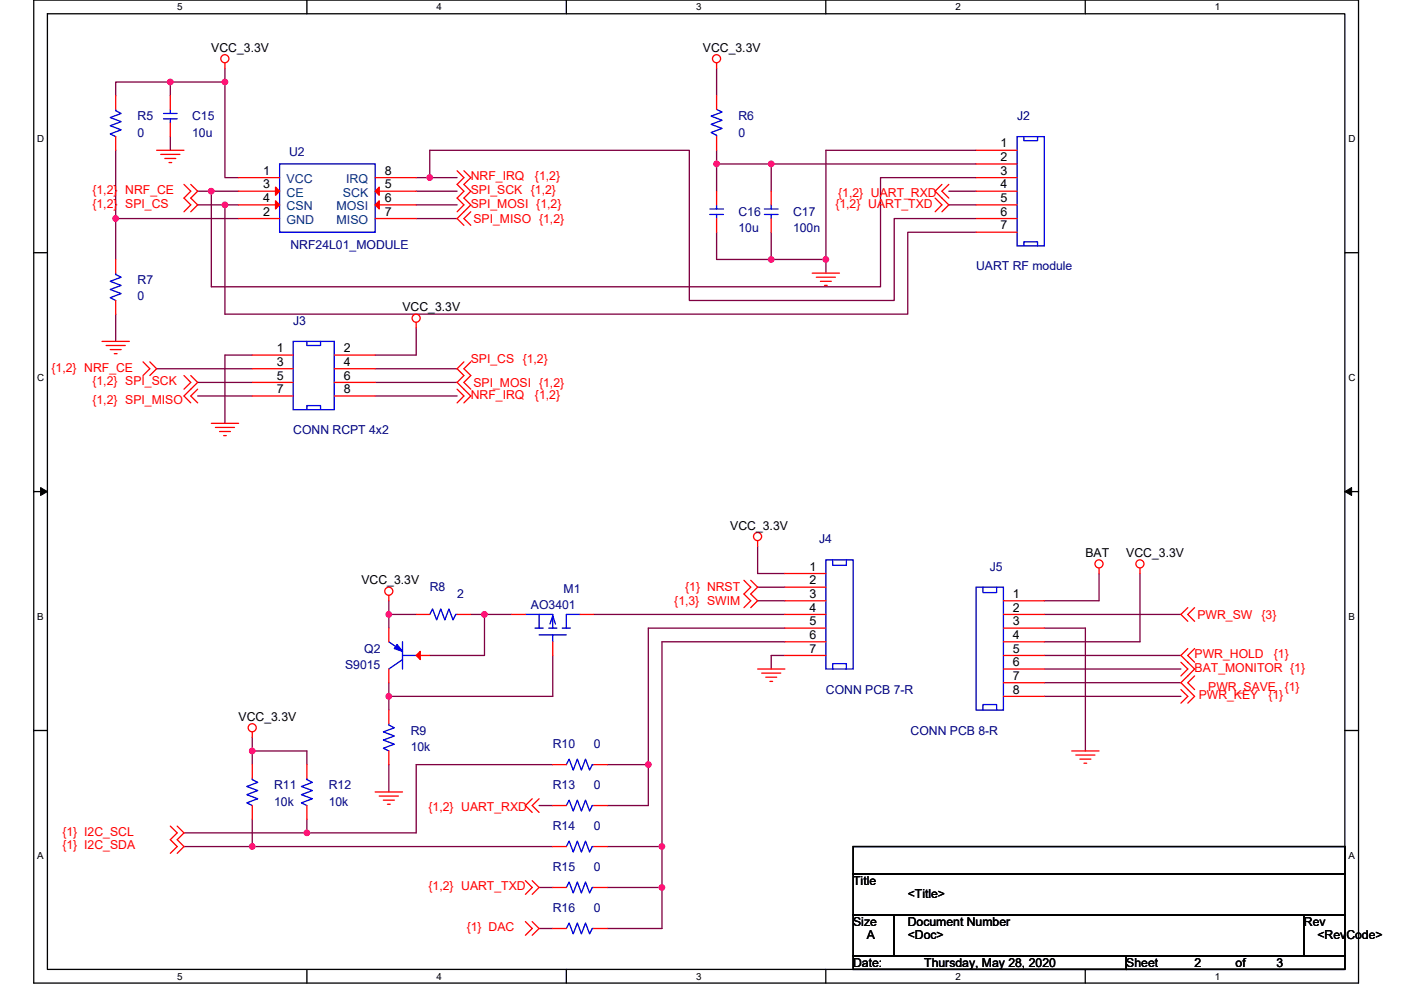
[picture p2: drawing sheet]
<svg xmlns="http://www.w3.org/2000/svg" width="297mm" height="210mm" viewBox="0 0 297 210" stroke-linecap="round" stroke-linejoin="round" font-family="sans-serif">
<path d="M7.2 0h280.8v208.5h-280.8zM10.1 2.9h275v202.7h-275z" fill="none" stroke="#000" stroke-width=".28"/>
<g fill="#fff">
<path d="M37.5 .3h1.2v2.3h-1.2z"/>
<path d="M37.5 205.9h1.2v2.3h-1.2z"/>
</g>
<path d="M65.1 0v2.9M65.1 205.6v2.9" fill="none" stroke="#000" stroke-width=".28"/>
<g fill="#fff">
<path d="M92.6 .3h1.1v2.3h-1.1z"/>
<path d="M92.6 205.9h1.1v2.3h-1.1z"/>
</g>
<path d="M120.1 0v2.9M120.1 205.6v2.9" fill="none" stroke="#000" stroke-width=".28"/>
<g fill="#fff">
<path d="M147.6 .3h1.1v2.3h-1.1z"/>
<path d="M147.6 205.9h1.1v2.3h-1.1z"/>
</g>
<path d="M175.1 0v2.9M175.1 205.6v2.9" fill="none" stroke="#000" stroke-width=".28"/>
<g fill="#fff">
<path d="M202.6 .3h1.1v2.3h-1.1z"/>
<path d="M202.6 205.9h1.1v2.3h-1.1z"/>
</g>
<path d="M230.1 0v2.9M230.1 205.6v2.9" fill="none" stroke="#000" stroke-width=".28"/>
<g fill="#fff">
<path d="M257.6 .3h1.2v2.3h-1.2z"/>
<path d="M257.6 205.9h1.2v2.3h-1.2z"/>
<path d="M7.9 28.3h1.5v2.3h-1.5z"/>
<path d="M285.9 28.3h1.5v2.3h-1.5z"/>
<path d="M7.9 78.9h1.5v2.3h-1.5z"/>
<path d="M285.9 78.9h1.5v2.3h-1.5z"/>
</g>
<path d="M7.2 53.6h2.9M285.1 53.6h2.9" fill="none" stroke="#000" stroke-width=".28"/>
<g fill="#fff">
<path d="M7.9 129.6h1.4v2.3h-1.4z"/>
<path d="M285.9 129.6h1.3v2.3h-1.3z"/>
</g>
<path d="M7.2 104.3h2.9M285.1 104.3h2.9" fill="none" stroke="#000" stroke-width=".28"/>
<path d="M8.6 103.4l1.5 .9-1.5 .8zM285.1 104.3l1.5-.9v1.7z" fill="#000" stroke="#000" stroke-width=".21"/>
<g fill="#fff">
<path d="M7.9 180.3h1.4v2.3h-1.4z"/>
<path d="M285.9 180.3h1.4v2.3h-1.4z"/>
</g>
<path d="M7.2 154.9h2.9M285.1 154.9h2.9M180.9 179.6h104.2v5.7h-104.2zM180.9 185.3h104.2v8.7h-104.2zM180.9 194h8.7v8.7h-8.7zM189.6 194h86.9v8.7h-86.9zM276.5 194h8.6v8.7h-8.6zM180.9 202.7h57.9v2.9h-57.9zM238.8 202.7h46.3v2.9h-46.3z" fill="none" stroke="#000" stroke-width=".28"/>
<g fill="none" stroke="#800040" stroke-width=".28">
<path d="M36.1 17.4h-11.6v2.9M36.1 17.4v2.9M36.1 17.4h11.6v20.3h2.9M47.7 14.5v2.9M151.9 14.5v5.8M24.5 31.9v14.5h26.1M36.1 29v2.9M88.2 37.7h2.9M91.1 37.7v-5.8h55.1v31.8h43.4v-17.3h17.3M91.1 37.7h5.8M151.9 34.8h11.6M151.9 31.9v8.7"/>
<path d="M163.5 34.8h43.4M163.5 34.8v5.8M206.9 31.9h-31.8v23.1M206.9 37.7h-20.2v23.1h-141.9v-20.2M24.5 46.4v8.6M41.9 40.6h2.9M41.9 43.5h5.8M44.8 40.6h5.8M47.7 43.5v23.1h144.8v-17.3h14.4M47.7 43.5h2.9M88.2 40.6h8.7M88.2 43.5h8.7"/>
<path d="M88.2 46.4h8.7M151.9 49.3v5.7h11.6M163.5 55h11.6M163.5 49.3v5.7M175.1 55v2.9M201.2 40.6h5.7M201.2 43.5h5.7M24.5 66.6v5.8M33.2 78.2h20.3M53.5 75.3h-5.8v14.5M79.5 78.2h17.4M88.2 69.5v5.8h-8.7"/>
<path d="M41.9 81.1h11.6M41.9 84h11.6M79.5 81.1h17.4M79.5 84h17.4M160.6 115.8v5.8h5.8M82.4 130.3v2.9M82.4 127.4v2.9M82.4 130.3h5.8M99.8 130.3h2.9M102.7 130.3v8.7h-11.6M102.7 130.3h5.8M117.2 139v8.7h-34.8"/>
<path d="M125.9 130.3h40.5M160.6 124.5h5.8M160.6 127.4h5.8M166.4 133.2h-28.9v29M166.4 139h-2.9v2.9M166.4 136.1h-26v43.5M221.4 130.3h29M221.4 139h29M221.4 133.2h8.7v26.1M233 121.6v5.8h-11.6M241.7 121.6v14.5h-20.3M53.5 156.4v2.9"/>
<path d="M53.5 159.3v2.9M53.5 159.3h11.6v2.9M82.4 144.8v2.9M82.4 147.7v2.9M221.4 141.9h29M221.4 144.8h29M221.4 147.7h29M39 179.6h14.5M39 176.7h26.1M53.5 179.6h63.7M53.5 173.8v5.8M65.1 173.8v2.9"/>
<path d="M82.4 162.2v5.8M114.3 170.9h2.9M117.2 162.2h-29v14.5h-23.1M128.8 162.2h8.7M128.8 179.6h11.6M137.5 162.2v8.7h-8.7M140.4 179.6v8.6M114.3 188.2h2.9M114.3 196.9h2.9M128.8 188.2h11.6M140.4 188.2v8.7h-11.6"/>
</g>
<g fill="#f0f" stroke="#f0f" stroke-width=".28">
<circle cx="151.9" cy="34.8" r=".57"/>
<circle cx="163.5" cy="55" r=".57"/>
<circle cx="175.1" cy="55" r=".57"/>
<circle cx="163.5" cy="34.8" r=".57"/>
<circle cx="82.4" cy="130.3" r=".57"/>
<circle cx="102.7" cy="130.3" r=".57"/>
<circle cx="82.4" cy="147.7" r=".57"/>
<circle cx="137.5" cy="162.2" r=".57"/>
<circle cx="140.3" cy="179.5" r=".57"/>
<circle cx="140.3" cy="188.2" r=".57"/>
<circle cx="53.5" cy="159.3" r=".57"/>
<circle cx="65.1" cy="176.6" r=".57"/>
<circle cx="53.5" cy="179.5" r=".57"/>
<circle cx="47.7" cy="17.4" r=".57"/>
<circle cx="36.1" cy="17.4" r=".57"/>
<circle cx="24.5" cy="46.3" r=".57"/>
<circle cx="44.8" cy="40.6" r=".57"/>
<circle cx="91.1" cy="37.7" r=".57"/>
<circle cx="47.7" cy="43.5" r=".57"/>
</g>
<g fill="none" stroke="#f00" stroke-width=".28">
<path d="M47.7 13.3v1.2M151.9 13.3v1.2M24.5 29v2.9M24.5 20.3v2.9M33.2 31.9h5.8M34.1 32.7h4M34.9 33.6h2.4M35.8 34.5h.6M36.1 26.1v2.9M36.1 20.3v2.9M39 39.1l1.4 1.5-1.4 1.4 1.4 1.5-1.4 1.4M40.4 39.1l1.5 1.5-1.5 1.4 1.5 1.5-1.5 1.4"/>
<path d="M50.6 37.7h8.7M79.5 37.7h8.7M96.9 36.2l1.5 1.5-1.5 1.4 1.5 1.5-1.5 1.4 1.5 1.5-1.5 1.4M98.4 36.2l1.4 1.5-1.4 1.4 1.4 1.5-1.4 1.4 1.4 1.5-2.9 2.9 1.5 1.4M151.9 20.3v2.9M151.9 29v2.9M199.7 39.1l-1.4 1.5 2.9 2.9-1.5 1.4M201.2 39.1l-1.5 1.5 1.5 1.4M206.9 31.9h8.7M206.9 34.8h8.7M206.9 37.7h8.7M24.5 55v2.9"/>
<path d="M50.6 46.4h8.7M50.6 40.6h8.7M50.6 43.5h8.7M79.5 40.6h8.7M79.5 43.5h8.7M79.5 46.4h8.7M99.8 44.9l-1.4 1.5 1.4 1.4M151.9 46.4v2.9M151.9 40.6v2.9M163.5 46.4v2.9M163.5 40.6v2.9M172.2 57.9h5.8"/>
<path d="M173.1 58.8h4M173.9 59.7h2.4M198.3 42l1.4 1.5-1.4 1.4M206.9 40.6h8.7M206.9 43.5h8.7M206.9 46.4h8.7M206.9 49.3h8.7M21.6 72.4h5.8M22.5 73.3h4.1M23.4 74.1h2.3M24.2 75h.6M24.5 63.7v2.9"/>
<path d="M30.3 76.8l1.5 1.4-1.5 1.5M31.8 76.8l1.4 1.4-1.4 1.5M39 79.7l1.4 1.4-1.4 1.4M40.4 79.7l1.5 1.4-2.9 2.9 1.4 1.4M53.5 75.3h8.7M53.5 78.2h8.7M70.9 75.3h8.6M70.9 78.2h8.6M88.2 68.4v1.1M98.4 76.8l-1.5 1.4 1.5 1.5-1.5 1.4 2.9 2.9-1.4 1.4M99.8 76.8l-1.4 1.4 1.4 1.5-1.4 1.4 1.4 1.4M174.8 60.5h.6"/>
<path d="M41.9 82.6l-1.5 1.4 1.5 1.4M44.8 89.8h5.8M45.7 90.7h4M46.5 91.5h2.3M47.4 92.4h.6M53.5 81.1h8.7M53.5 84h8.7M70.9 81.1h8.6M70.9 84h8.6M96.9 82.6l1.5 1.4-1.5 1.4M160.6 114.7v1.1M82.4 133.2v2.9"/>
<path d="M82.4 126.3v1.1M88.2 130.3h2.9M88.2 139h2.9M96.9 130.3h2.9M108.5 130.3h2.9M117.2 136.1v2.9M123 130.3h2.9M157.7 123.1l1.5 1.4-1.5 1.5 1.5 1.4-1.5 1.5M159.2 123.1l1.4 1.4-1.4 1.5 1.4 1.4-1.4 1.5M166.4 121.6h8.7M166.4 124.5h8.7M166.4 127.4h8.7"/>
<path d="M166.4 130.3h8.7M166.4 133.2h8.7M166.4 136.1h8.7M166.4 139h8.7M212.7 127.4h8.7M212.7 130.3h8.7M212.7 133.2h8.7M212.7 136.1h8.7M212.7 139h8.7M233 120.5v1.1M241.7 120.5v1.1M251.8 128.9l-1.4 1.4 1.4 1.5"/>
<path d="M251.8 137.6l-1.4 1.4 2.9 2.9-2.9 2.9 2.9 2.9-1.5 1.4M253.3 128.9l-1.5 1.4 1.5 1.5M253.3 137.6l-1.5 1.4 1.5 1.5M53.5 155.2v1.2M82.4 159.3v2.9M82.4 150.6v2.9M82.4 141.9v2.9M160.6 141.9h5.8M161.5 142.8h4M162.4 143.6h2.3M163.2 144.5h.6M212.7 141.9h8.7"/>
<path d="M212.7 144.8h8.7M212.7 147.7h8.7M227.2 159.3h5.8M250.4 140.5l1.4 1.4-1.4 1.5M250.4 146.3l1.4 1.4-1.4 1.4M253.3 143.4l-1.5 1.4 1.5 1.5M36.1 175.2l1.5 1.5-1.5 1.4 1.5 1.5-1.5 1.4M37.6 175.2l1.4 1.5-1.4 1.4 1.4 1.5-1.4 1.4M53.5 170.9v2.9M53.5 162.2v2.9M65.1 170.9v2.9M65.1 162.2v2.9"/>
<path d="M79.5 168h5.8M80.4 168.8h4.1M81.3 169.7h2.3M82.1 170.6h.6M112.8 169.4l-1.4 1.5 1.4 1.4M114.3 169.4l-1.5 1.5 1.5 1.4M117.2 170.9h2.9M117.2 179.6h2.9M117.2 162.2h2.9M125.9 170.9h2.9M125.9 179.6h2.9M125.9 162.2h2.9"/>
<path d="M228.1 160.1h4.1M229 161h2.3M229.8 161.9h.6M111.4 186.8l1.4 1.4-1.4 1.5M111.4 195.5l1.4 1.4-1.4 1.5M112.8 186.8l1.5 1.4-1.5 1.5M112.8 195.5l1.5 1.4-1.5 1.5M117.2 196.9h2.9M117.2 188.2h2.9M125.9 196.9h2.9M125.9 188.2h2.9"/>
<circle cx="47.7" cy="12.5" r=".86"/>
<circle cx="151.9" cy="12.5" r=".86"/>
<circle cx="88.2" cy="67.5" r=".86"/>
<circle cx="160.6" cy="113.8" r=".86"/>
<circle cx="233" cy="119.6" r=".86"/>
<circle cx="241.7" cy="119.6" r=".86"/>
<circle cx="82.4" cy="125.4" r=".86"/>
<circle cx="53.5" cy="154.4" r=".86"/>
</g>
<g fill="none" stroke="#00f" stroke-width=".28">
<path d="M24.5 23.2v.3l1.2 .6-2.3 .8 2.3 .9-2.3 .9 2.3 .8-2.3 .9 1.1 .6M34.7 25.2h2.9M34.7 24.1h2.9M36.1 23.2v.9M36.1 25.2v.9M59.3 34.8h20.2v14.5h-20.2zM151.9 23.2l1.2 .6-2.3 .8 2.3 .9-2.3 .9 2.3 .8-2.3 .9 1.1 .6v.3M215.6 29h5.8v23.2h-5.8zM217.1 29v.8h2.9v-.8M24.5 57.9v.3l1.2 .6-2.3 .9 2.3 .8-2.3 .9 2.3 .9-2.3 .8 1.1 .6M150.5 45.5h2.9M150.5 44.3h2.9"/>
<path d="M151.9 43.5v.8M151.9 45.5v.9M162.1 45.5h2.9M162.1 44.3h2.9M163.5 43.5v.8M163.5 45.5v.9M217.1 52.2v-.9h2.9v.9M62.2 72.4h8.7v14.5h-8.7zM65.1 72.4v.9h2.9v-.9M65.1 86.9v-.9h2.9v.9M175.1 118.7h5.8v23.2h-5.8zM176.5 118.7v1.2h2.9v-1.2"/>
<path d="M82.4 136.1l2.9 2.1M85.3 139.9l-2.9 2M85.3 136.1v5.8M85.3 139h2.9M91.1 130.3l.6-1.1 .9 2.3 .8-2.3 .9 2.3 .9-2.3 .9 2.3 .5-1.2h.3M111.4 130.3h2.9M113.4 133.2h1.8M114.3 130.3v2.9M114.3 130.3h2.9v2.9M114.3 134.7h5.8M116.3 133.2h1.8M116.6 132.4l.6-1.8 .6 1.8"/>
<path d="M117.2 134.7v1.4M119.2 133.2h1.7M123 130.3h-2.9v2.9M206.9 124.5h5.8v26.1h-5.8zM208.4 124.5v1.2h2.9v-1.2M82.4 153.5v.3l1.2 .6-2.3 .8 2.3 .9-2.3 .9 2.3 .8-2.3 .9 1.1 .6M176.5 141.9v-1.1h2.9v1.1M208.4 150.6v-1.2h2.9v1.2M53.5 165.1v.3l1.1 .5-2.3 .9 2.3 .9-2.3 .9 2.3 .8-2.3 .9 1.2 .6M65.1 165.1v.3l1.1 .5-2.3 .9 2.3 .9-2.3 .9 2.3 .8-2.3 .9 1.2 .6M120.1 170.9l.6-1.2 .8 2.3 .9-2.3 .9 2.3 .8-2.3 .9 2.3 .6-1.1h.3M120.1 179.6l.6-1.2 .8 2.3 .9-2.3 .9 2.3 .8-2.3 .9 2.3 .6-1.1h.3"/>
<path d="M120.1 162.2l.6-1.2 .8 2.3 .9-2.3 .9 2.3 .8-2.3 .9 2.3 .6-1.1h.3M120.1 196.9l.6-1.1 .8 2.3 .9-2.3 .9 2.3 .8-2.3 .9 2.3 .6-1.2h.3M120.1 188.2l.6-1.1 .8 2.3 .9-2.3 .9 2.3 .8-2.3 .9 2.3 .6-1.2h.3"/>
</g>
<path d="M84.2 136.7l1.1 1.5-1.7-.6z" fill-rule="evenodd" fill="#00f" stroke="#00f" stroke-width=".28"/>
<g fill="#f00" stroke="#f00" stroke-width=".28">
<path d="M89.1 138.2v1.7l-.9-.9z"/>
<path d="M58.4 39.7l.9 .9-.9 .8z"/>
<path d="M58.4 42.6l.9 .9-.9 .8z"/>
<path d="M80.4 39.7v1.7l-.9-.8z"/>
<path d="M80.4 42.6v1.7l-.9-.8z"/>
</g>
<g font-size="2.6">
<text x="44.8" y="11">VCC_3.3V</text>
<text x="149" y="11">VCC_3.3V</text>
<text x="212.2" y="31.3">1</text>
<text x="212.2" y="34.2">2</text>
<text x="55.8" y="37.1">1</text>
<text x="55.8" y="40">3</text>
<text x="81.6" y="40">5</text>
<text x="81.6" y="37.1">8</text>
<text x="212.2" y="37.1">3</text>
<text x="212.2" y="40">4</text>
<text x="55.8" y="45.8">2</text>
<text x="55.8" y="42.9">4</text>
<text x="81.6" y="42.9">6</text>
<text x="81.6" y="45.8">7</text>
<text x="212.2" y="42.9">5</text>
<text x="212.2" y="45.8">6</text>
<text x="212.2" y="48.7">7</text>
<text x="85.3" y="66.1">VCC_3.3V</text>
<text x="58.7" y="74.7">1</text>
<text x="58.7" y="77.6">3</text>
<text x="72.9" y="74.7">2</text>
<text x="72.9" y="77.6">4</text>
<text x="58.7" y="80.5">5</text>
<text x="58.7" y="83.4">7</text>
<text x="72.9" y="80.5">6</text>
<text x="72.9" y="83.4">8</text>
<text x="154.8" y="112.4">VCC_3.3V</text>
<text x="230.1" y="118.2">BAT</text>
<text x="238.8" y="118.2">VCC_3.3V</text>
<text x="76.6" y="124">VCC_3.3V</text>
<text x="171.6" y="121.1">1</text>
<text x="171.6" y="124">2</text>
<text x="171.6" y="126.8">3</text>
<text x="171.6" y="129.7">4</text>
<text x="214.8" y="126.8">1</text>
<text x="214.8" y="129.7">2</text>
<text x="171.6" y="132.6">5</text>
<text x="171.6" y="135.5">6</text>
<text x="214.8" y="132.6">3</text>
<text x="214.8" y="135.5">4</text>
<text x="171.6" y="138.4">7</text>
<text x="214.8" y="138.4">5</text>
<text x="214.8" y="141.3">6</text>
<text x="214.8" y="144.2">7</text>
<text x="214.8" y="147.1">8</text>
<text x="50.6" y="152.9">VCC_3.3V</text>
<text x="180.9" y="187.7">Title</text>
<text x="192.5" y="190.6">&lt;Title&gt;</text>
<text x="180.9" y="196.4">Size</text>
<text x="192.5" y="196.4">Document Number</text>
<text x="276.5" y="196.4">Rev</text>
<text x="183.8" y="199.3">A</text>
<text x="192.5" y="199.3">&lt;Doc&gt;</text>
<text x="279.3" y="199.3">&lt;RevCode&gt;</text>
<text x="180.9" y="205">Date:</text>
<text x="196" y="205">Thursday, May 28, 2020</text>
<text x="238.8" y="205">Sheet</text>
<text x="253.3" y="205">2</text>
<text x="262" y="205">of</text>
<text x="270.7" y="205">3</text>
</g>
<g font-size="2.6" fill="#000080">
<text x="29.2" y="25.5">R5</text>
<text x="29.2" y="29">0</text>
<text x="40.7" y="25.5">C15</text>
<text x="40.7" y="29">10u</text>
<text x="156.6" y="25.5">R6</text>
<text x="156.6" y="29">0</text>
<text x="215.6" y="25.5">J2</text>
<text x="61.3" y="33">U2</text>
<text x="156.6" y="45.8">C16</text>
<text x="168.1" y="45.8">C17</text>
<text x="61.6" y="52.7">NRF24L01_MODULE</text>
<text x="156.6" y="49.3">10u</text>
<text x="168.1" y="49.3">100n</text>
<text x="206.9" y="57.4">UART RF module</text>
<text x="29.2" y="60.3">R7</text>
<text x="29.2" y="63.7">0</text>
<text x="62.2" y="69">J3</text>
<text x="62.2" y="92.1">CONN RCPT 4x2</text>
<text x="173.6" y="115.3">J4</text>
<text x="91.1" y="125.4">R8</text>
<text x="119.5" y="125.7">M1</text>
<text x="209.8" y="121.1">J5</text>
<text x="96.9" y="126.9">2</text>
<text x="112.6" y="129.2">AO3401</text>
<text x="73.2" y="141.9">S9015</text>
<text x="77.2" y="138.5">Q2</text>
<text x="175.1" y="147.1">CONN PCB 7-R</text>
<text x="87.1" y="155.8">R9</text>
<text x="193.1" y="155.8">CONN PCB 8-R</text>
<text x="87.1" y="159.3">10k</text>
<text x="117.2" y="158.7">R10</text>
<text x="125.9" y="158.7">0</text>
<text x="58.1" y="167.4">R11</text>
<text x="69.7" y="167.4">R12</text>
<text x="117.2" y="167.4">R13</text>
<text x="125.9" y="167.4">0</text>
<text x="58.1" y="170.9">10k</text>
<text x="69.7" y="170.9">10k</text>
<text x="117.2" y="176.1">R14</text>
<text x="125.9" y="176.1">0</text>
<text x="117.2" y="184.8">R15</text>
<text x="125.9" y="184.8">0</text>
<text x="117.2" y="193.5">R16</text>
<text x="125.9" y="193.5">0</text>
</g>
<g font-size="2.6" fill="#f00">
<text x="19.6" y="41.1">{1,2}</text>
<text x="26.6" y="41.1">NRF_CE</text>
<text x="99.8" y="41.1">SPI_SCK {1,2}</text>
<text x="99.8" y="38.3">NRF_IRQ</text>
<text x="113.4" y="38.3">{1,2}</text>
<text x="177.7" y="41.7">{1,2} UART_RXD</text>
<text x="19.6" y="44">{1,2}</text>
<text x="26.6" y="44">SPI_CS</text>
<text x="99.8" y="44">SPI_MOSI {1,2}</text>
<text x="100.4" y="47.2">SPI_MISO {1,2}</text>
<text x="177.1" y="44">{1,2} UART_TXD</text>
<text x="99.8" y="77.1">SPI_CS {1,2}</text>
<text x="10.9" y="78.8">{1,2} NRF_CE</text>
<text x="19.6" y="81.7">{1,2} SPI_SCK</text>
<text x="100.4" y="82">SPI_MOSI {1,2}</text>
<text x="19.6" y="85.7">{1,2} SPI_MISO</text>
<text x="99.8" y="84.6">NRF_IRQ</text>
<text x="113.4" y="84.6">{1,2}</text>
<text x="145.3" y="125.4">{1} NRST</text>
<text x="143" y="128.3">{1,3} SWIM</text>
<text x="253.9" y="131.2">PWR_SW</text>
<text x="267.5" y="131.2">{3}</text>
<text x="253.3" y="139.6">PWR_HOLD</text>
<text x="253.3" y="142.5">BAT_MONITOR {1}</text>
<text x="270.1" y="139.6">{1}</text>
<text x="254.1" y="148.3">PWR_KEY</text>
<text x="256.2" y="146.6">PWR_SAVE</text>
<text x="268.9" y="148.3">{1}</text>
<text x="272.4" y="146.6">{1}</text>
<text x="90.8" y="172">{1,2} UART_RXD</text>
<text x="13.2" y="177.2">{1} I2C_SCL</text>
<text x="13.2" y="180.1">{1} I2C_SDA</text>
<text x="90.8" y="188.8">{1,2} UART_TXD</text>
<text x="99" y="197.5">{1} DAC</text>
</g>
<g font-size="2.6" fill="#004080">
<text x="60.7" y="38.8">VCC</text>
<text x="60.7" y="41.7">CE</text>
<text x="72.7" y="41.7">SCK</text>
<text x="73.4" y="38.8">IRQ</text>
<text x="60.7" y="47.5">GND</text>
<text x="60.7" y="44.6">CSN</text>
<text x="71.3" y="44.6">MOSI</text>
<text x="71.3" y="47.5">MISO</text>
</g>
<g font-size="2.1">
<text x="37.5" y="2.2">5</text>
<text x="92.6" y="2.2">4</text>
<text x="147.6" y="2.2">3</text>
<text x="202.6" y="2.2">2</text>
<text x="257.6" y="2.2">1</text>
<text x="7.9" y="30.1">D</text>
<text x="285.9" y="30.1">D</text>
<text x="7.9" y="80.8">C</text>
<text x="285.9" y="80.8">C</text>
<text x="7.9" y="131.4">B</text>
<text x="285.9" y="131.4">B</text>
<text x="7.9" y="182.1">A</text>
<text x="285.9" y="182.1">A</text>
<text x="37.5" y="207.8">5</text>
<text x="92.6" y="207.8">4</text>
<text x="147.6" y="207.8">3</text>
<text x="202.6" y="207.8">2</text>
<text x="257.6" y="207.8">1</text>
</g>
</svg>
